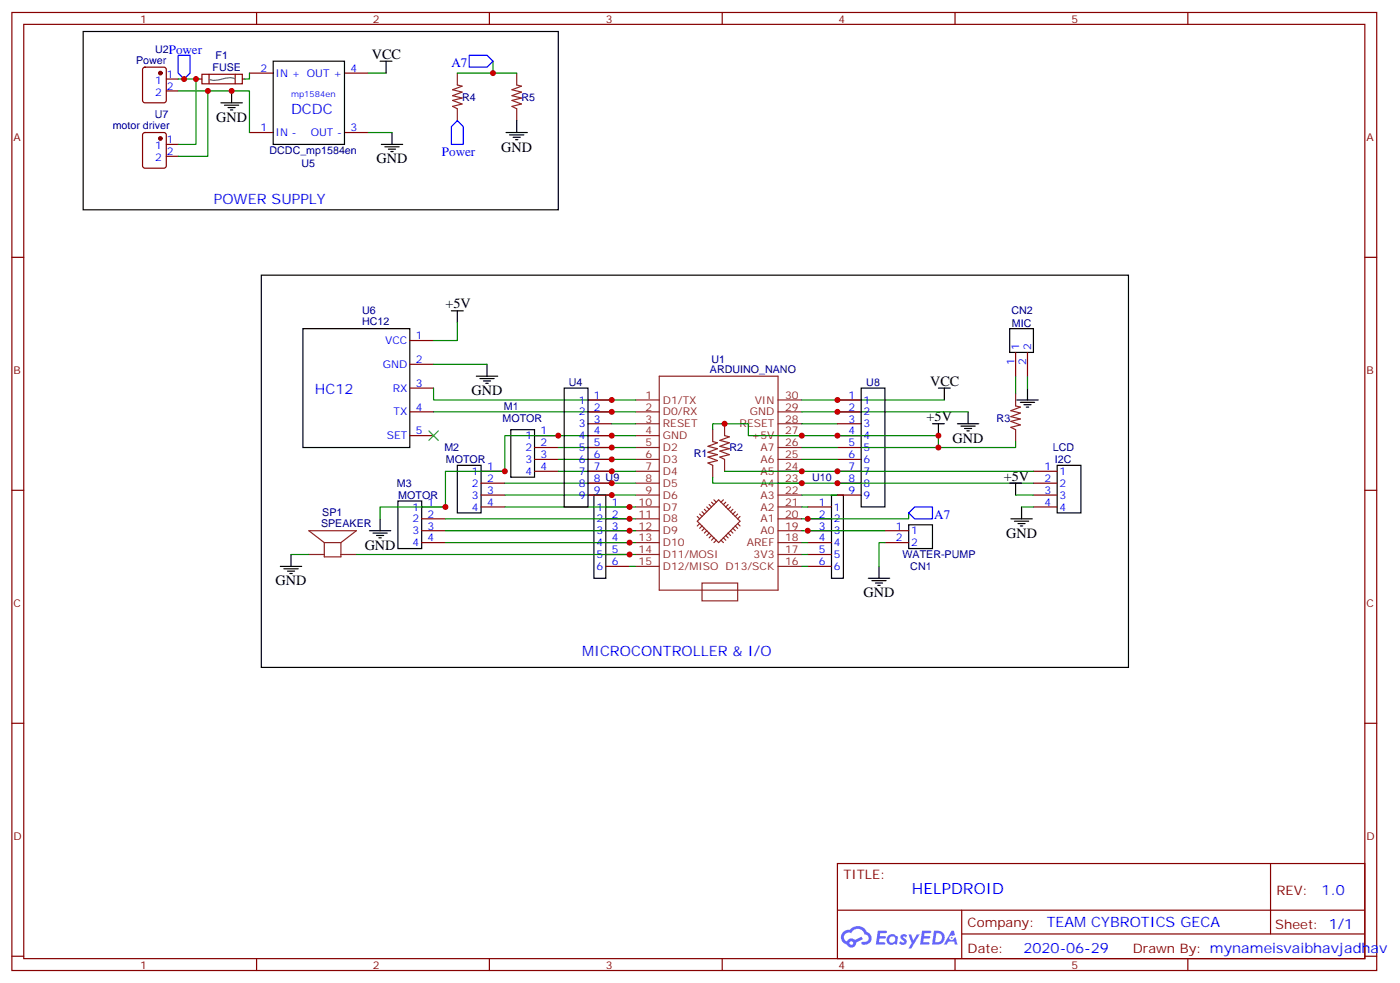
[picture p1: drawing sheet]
<svg xmlns="http://www.w3.org/2000/svg" width="416mm" height="292mm" viewBox="0 0 416 292" stroke-linecap="round" stroke-linejoin="round" font-family="sans-serif">
<path d="M176.4 146.9h3.5v24.7h-3.5zM246.9 146.9h3.6v24.7h-3.6z" fill="none" stroke="#000" stroke-width=".35"/>
<g fill="none" stroke="#870000" stroke-width=".35">
<path d="M3.5 3.7h405.4v284.3h-405.4zM7.1 7.2h398.2v277.3h-398.2zM76.2 3.7v3.5M145.3 3.7v3.5M214.5 3.7v3.5M283.6 3.7v3.5M352.8 3.7v3.5M3.5 76.4h3.6M405.3 76.4h3.6M3.5 145.5h3.6M179.9 150.5h7.1M179.9 154h7.1"/>
<path d="M179.9 157.5h7.1M239.9 150.5h7M239.9 154h7M239.9 157.5h7M405.3 145.5h3.6M179.9 161h7.1M179.9 164.6h7.1M179.9 168.1h7.1M239.9 161h7M239.9 164.6h7M239.9 168.1h7M3.5 214.7h3.6"/>
<path d="M405.3 214.7h3.6M248.7 256.3h156.6v28.2h-156.6zM377.3 256.3v20.9M248.7 270.1h156.5M285.6 277.2h119.6M285.6 270.1v14.2M3.5 283.8h3.6M76.2 284.5v3.5M145.3 284.5v3.5M214.5 284.5v3.5M283.6 284.5v3.5M352.8 284.5v3.5"/>
<path d="M405.3 283.8h3.6"/>
</g>
<g fill="#5487ff">
<path d="M267.7 277.5a1.22 1.22 0 0 1 1.7 .2l-.4 .6a.47 .47 0 0 0-.3-.4 .47 .47 0 0 0-.5 .2l.1 .2a1.14 1.14 0 0 1 .8 1.8 1.14 1.14 0 0 1-1.9 0l-.2-.2 .5-.6 .7 .5a.29 .29 0 0 0 .3-.3 .29 .29 0 0 0-.2-.3 1.04 1.04 0 0 1-.6-1.7z"/>
<path d="M260.7 276.2h2.4l.3 .2-.2 .5-1.8 .1-.1 .8h1.5l.3 .4-.3 .4h-1.6l-.2 1.1h1.7l.2 .3-.2 .3-2.6 .1z"/>
<path d="M273.8 276.2h2.4l.3 .2-.1 .5-1.8 .1-.2 .8h1.6l.3 .4-.4 .4-1.6-.1-.1 1.1 1.7 .1 .2 .3-.2 .3-2.6 .1z"/>
<path d="M282.6 276.2h.7l.3 1.3-.6 .3a.69 .69 0 0 0-1 .3 .69 .69 0 0 0 .4 .9 .69 .69 0 0 0 .9-.6l.5-.2 .6 2.2h-.8l-.2-.9h-1.8l-.5 .9h-.8z"/>
<path d="M269.8 277.3h.8l.6 1.8 1.1-1.8h.9l-2.6 4.2h-.8l.9-1.5z"/>
<path d="M277.4 276.2l-.6 4.2h1.3a2.11 2.11 0 0 0 2.5-2.1 2.11 2.11 0 0 0-2.5-2.1zM278.1 277a1.39 1.39 0 0 1 1.7 1.4 1.39 1.39 0 0 1-1.8 1.2h-.3z"/>
<path d="M263.7 277.8a1.54 1.54 0 0 0-.1 2.2 1.54 1.54 0 0 0 2.2 .1l.6 .3 .3-2.3-.2-.3h-.4a1.49 1.49 0 0 0-2.4 0zM264 278.8a.94 .94 0 0 1 1.8 0 .94 .94 0 0 1-1.8 0z"/>
<path d="M250.4 276.6a2.18 2.18 0 0 0 1.1 3.7 1.44 1.44 0 0 0 1.6 .9 1.44 1.44 0 0 0 1.2-1.4l2-1.1-.5-.7-1.9 1a1.47 1.47 0 0 0-2.4 .4 1.39 1.39 0 0 1-.7-1.9 1.39 1.39 0 0 1 2-.5 2.12 2.12 0 0 1 2.2-1.3 2.12 2.12 0 0 1 1.9 1.7 1.14 1.14 0 0 1 1.1 1.4 1.14 1.14 0 0 1-1.7 .7 .43 .43 0 0 0-.5 .4 .43 .43 0 0 0 .4 .5 1.98 1.98 0 0 0 2.5-1.2 1.98 1.98 0 0 0-1.2-2.6 3.1 3.1 0 0 0-5.3-.6l-.9 .1zM252.3 279.9a.55 .55 0 0 1 1.1 0 .55 .55 0 0 1-1.1 0z"/>
<circle cx="282.6" cy="278.3" r=".26"/>
</g>
<g fill="none" stroke="#000" stroke-width=".35">
<path d="M24.7 9.3h141.1v53h-141.1zM81.1 18.2h21.2v24.7h-21.2zM112.9 18.2h3.5M114.7 18.2v3.5M65.6 30.5h6.4M66.7 31.2h4.2M67.7 31.9h2.1M68.4 32.6h.7M68.8 27v3.5M116.4 39.3v3.6M150.3 39.3h6.3M153.5 35.8v3.5"/>
<path d="M113.2 42.9h6.4M114.3 43.6h4.2M115.4 44.3h2.1M116.1 45h.7M151.3 40h4.3M152.4 40.7h2.1M153.1 41.5h.7M77.6 81.7h257.5v116.4h-257.5zM90 97.5h31.7v35.3h-31.7zM134.1 92.3h3.5M135.8 92.3v3.5M299.9 97.5h7v7.1h-7z"/>
<path d="M141.5 111.7h6.3M142.5 112.4h4.3M143.6 113.1h2.1M144.3 113.8h.7M144.6 108.1v3.6M167.6 115.2h7v35.3h-7zM255.8 115.2h7v35.3h-7zM278.7 115.2h3.5M280.5 115.2v3.5M302 118.7h6.3M303 119.4h4.3M305.2 115.2v3.5"/>
<path d="M135.8 138.1h7.1v14.1h-7.1zM151.7 127.5h7v14.1h-7zM276.9 125.8h3.6M278.7 125.8v3.5M284.3 125.8h6.4M285.4 126.5h4.2M286.5 127.2h2.1M287.2 127.9h.7M287.5 122.2v3.6M304.1 120.1h2.1M304.8 120.8h.7M314 138.1h7v14.1h-7z"/>
<path d="M109.7 157.5h6.4M110.8 158.2h4.2M111.8 158.9h2.1M112.5 159.6h.7M112.9 154v3.5M118.2 148.7h7v14.1h-7zM269.9 155.8h7v7h-7zM299.9 143.4h3.5M300.2 154h6.4M301.3 154.7h4.2M301.6 143.4v3.5M302.3 155.4h2.1"/>
<path d="M303 156.1h.7M303.4 150.5v3.5M83.3 168.1h6.3M84.3 168.8h4.2M85.4 169.5h2.1M86.1 170.2h.7M86.4 164.6v3.5M257.9 171.6h6.3M258.9 172.3h4.3M260 173h2.1M260.7 173.7h.7M261.1 168.1v3.5"/>
</g>
<g fill="none" stroke="#870000" stroke-width=".35">
<path d="M42.6 20.1l.4-.2h5.7l.6 .5 .1 9.4-.5 .7h-5.9l-.6-.4-.1-9.5zM42.6 39.5l.4-.2h5.7l.6 .5 .1 9.4-.5 .7h-5.9l-.6-.4-.1-9.5zM49.4 23.5h3.5M49.4 27h3.5M59.3 23.5h.7M72 23.5h.7M74.1 39.3h7M74.1 21.7h7M102.3 39.3h7.1M102.3 21.7h7.1M49.4 42.9h3.5M49.4 46.4h3.5"/>
<path d="M121.7 101.1h7.1M121.7 108.1h7.1M121.7 115.2h7.1M174.6 118.7h7.1M248.7 118.7h7.1M301.6 104.6v7.1M305.2 104.6v7.1M121.7 129.3h7.1M121.7 122.2h7.1M142.9 139.9h7M158.7 129.3h7.1M158.7 132.8h7.1"/>
<path d="M158.7 136.3h7.1M158.7 139.9h7.1M174.6 129.3h7.1M174.6 132.8h7.1M174.6 136.3h7.1M174.6 139.9h7.1M174.6 122.2h7.1M174.6 125.8h7.1M248.7 129.3h7.1M248.7 132.8h7.1M248.7 136.3h7.1M248.7 139.9h7.1"/>
<path d="M248.7 122.2h7.1M248.7 125.8h7.1M306.9 139.9h7.1M125.2 157.5h7.1M125.2 150.5h7.1M125.2 154h7.1M142.9 143.4h7M142.9 146.9h7M142.9 150.5h7M174.6 143.4h7.1M174.6 146.9h7.1M248.7 143.4h7.1"/>
<path d="M248.7 146.9h7.1M262.8 157.5h7.1M306.9 143.4h7.1M306.9 146.9h7.1M306.9 150.5h7.1M125.2 161h7.1M262.8 161h7.1"/>
</g>
<g fill="none" stroke="#8c2424" stroke-width=".35">
<path d="M135.8 21.7v3.5l1.4 .4-2.8 1 2.8 .7-2.8 1.1 2.8 .7-2.8 .7 2.8 1.1-2.8 .7 1.4 .7v3.5M153.5 21.7v3.5l1.4 .4-2.9 1 2.9 .7-2.9 1.1 2.9 .7-2.9 .7 2.9 1.1-2.9 .7 1.5 .7v3.5M188.7 118.7h7.1M195.8 111.7h35.3v63.5h-35.3zM231.1 118.7h7M301.6 116.9v3.6l1.4 .3-2.8 1.1 2.8 .7-2.8 1 2.8 .8-2.8 .7 2.8 1-2.8 .7 1.4 .7v3.6M188.7 139.9h7.1M188.7 136.3h7.1M188.7 132.8h7.1M188.7 129.3h7.1M188.7 125.8h7.1M188.7 122.2h7.1"/>
<path d="M211.7 127.5v3.6l1.4 .3-2.8 1.1 2.8 .7-2.8 1 2.8 .7-2.8 .7 2.8 1.1-2.8 .7 1.4 .7v3.5M215.2 125.8v3.5l1.4 .3-2.8 1.1 2.8 .7-2.8 1.1 2.8 .7-2.8 .7 2.8 1-2.8 .7 1.4 .7v3.6M231.1 139.9h7M231.1 136.3h7M231.1 132.8h7M231.1 129.3h7M231.1 125.8h7M231.1 122.2h7M188.7 157.5h7.1M188.7 154h7.1M188.7 150.5h7.1M188.7 146.9h7.1"/>
<path d="M188.7 143.4h7.1M207.1 154.7l6.3-6.4 6.4 6.4-6.4 6.3zM207.1 153.3l.7 .7M207.8 152.6l.7 .7M207.8 155.4l-.7 .7M208.5 151.9l.7 .7M208.5 156.1l-.7 .7M209.2 151.2l.7 .7M209.2 156.8l-.7 .7M209.9 150.5l.7 .7M209.9 157.5l-.7 .7M210.6 149.8l.7 .7"/>
<path d="M210.6 158.2l-.7 .7M211.3 149l.7 .8M211.3 158.9l-.7 .7M212 159.6l-.7 .7M212 148.3l.7 .7M214.8 159.6l.7 .7M214.8 148.3l-.7 .7M215.5 158.9l.8 .7M215.5 149l-.7 .8M216.3 158.2l.7 .7M216.3 149.8l-.8 .7M217 157.5l.7 .7"/>
<path d="M217 150.5l-.7 .7M217.7 156.8l.7 .7M217.7 151.2l-.7 .7M218.4 156.1l.7 .7M218.4 151.9l-.7 .7M219.1 155.4l.7 .7M219.1 152.6l-.7 .7M219.8 153.3l-.7 .7M231.1 157.5h7M231.1 154h7M231.1 150.5h7M231.1 146.9h7"/>
<path d="M231.1 143.4h7M91.7 164.6h4.6M96.3 161h4.9M96.3 161l-4.6-3.5h14.1l-4.6 3.5M96.3 161v4.3h4.9v-4.3M101.2 164.6h4.6M188.7 164.6h7.1M188.7 161h7.1M188.7 168.1h7.1M208.5 173h10.6v5.3h-10.6zM212.7 160.3l-.7 .7M214.1 160.3l.7 .7"/>
<path d="M231.1 164.6h7M231.1 161h7M231.1 168.1h7"/>
</g>
<g fill="#870000" stroke="#870000" stroke-width=".35">
<circle cx="47.6" cy="21.7" r=".53"/>
<circle cx="47.6" cy="41.1" r=".53"/>
</g>
<g fill="none" stroke="#008700" stroke-width=".35">
<path d="M146.4 18.2v3.5M52.9 27h21.2v12.3M52.9 23.5h6.4M58.2 23.5v19.4h-5.3M61.7 27v19.4h-8.8M74.1 21.7v1.8h-1.4M109.4 39.3h7M109.4 21.7h5.3M135.8 21.7h17.7M135.8 95.8v5.3h-7M128.8 115.2v3.5h59.9M128.8 108.1h15.8"/>
<path d="M238.1 118.7h42.4M301.6 111.7v5.2M305.2 111.7v3.5M128.8 122.2h59.9M165.8 136.3h22.9M165.8 132.8h22.9M165.8 139.9h22.9M181.7 125.8h7M188.7 129.3h-38.8v10.6h-17.6v10.6h-19.4v3.5M211.7 127.5v-1.7h10.5v3.5h56.5v3.5M215.2 139.9h91.7M238.1 136.3h10.6"/>
<path d="M238.1 132.8h10.6M238.1 122.2h49.4M238.1 125.8h10.6M301.6 131.1v1.7h-45.8M132.3 157.5h56.4M132.3 154h56.4M149.9 146.9h38.8M149.9 143.4h38.8M149.9 150.5h38.8M211.7 141.6v1.8h95.2M238.1 157.5h24.7M238.1 146.9h10.6"/>
<path d="M238.1 150.5h1.8M269.9 152.2v1.8h-31.8M301.6 146.9h5.3M303.4 150.5h3.5M86.4 164.6h5.3M105.8 164.6h82.9M132.3 161h56.4M187 168.1h1.7M238.1 161h1.8M238.1 164.6h1.8M238.1 168.1h1.8M262.8 161h-1.7v7.1"/>
</g>
<path d="M127.4 127.9l2.8 2.8M130.2 127.9l-2.8 2.8" fill="none" stroke="#3c3" stroke-width=".35"/>
<path d="M60 22h12v2.9h-12z" fill="none" stroke="#a10000" stroke-width=".35"/>
<path d="M62.1 22v2.9M69.8 22v2.9" fill="none" stroke="#900" stroke-width=".35"/>
<path d="M62.1 23.5a6.4 6.4 0 0 0 4.7-.2 3.9 3.9 0 0 1 3 .2" fill="none" stroke="#666" stroke-width=".35"/>
<path d="M52.9 16.4h3.5v5.3l-1.7 1.8-1.8-1.8zM139.3 16.4h5.3l1.8 1.8-1.8 1.7h-5.3zM135.8 35.8l1.8 1.8v5.3h-3.5v-5.3zM271.6 150.5h5.3v3.5h-5.3l-1.7-1.8z" fill="none" stroke="#00f" stroke-width=".35"/>
<g fill="#c00">
<circle cx="238.1" cy="143.4" r=".88"/>
<circle cx="238.1" cy="139.9" r=".88"/>
<circle cx="278.7" cy="129.3" r=".88"/>
<circle cx="278.7" cy="132.8" r=".88"/>
<circle cx="248.7" cy="143.4" r=".88"/>
<circle cx="248.7" cy="139.9" r=".88"/>
<circle cx="239.9" cy="154" r=".88"/>
<circle cx="54.7" cy="23.5" r=".88"/>
<circle cx="239.9" cy="157.5" r=".88"/>
<circle cx="215.2" cy="125.8" r=".88"/>
<circle cx="238.1" cy="129.3" r=".88"/>
<circle cx="248.7" cy="129.3" r=".88"/>
<circle cx="68.8" cy="27" r=".88"/>
<circle cx="61.7" cy="27" r=".88"/>
<circle cx="58.2" cy="23.5" r=".88"/>
<circle cx="132.3" cy="150.5" r=".88"/>
<circle cx="149.9" cy="139.9" r=".88"/>
<circle cx="165.8" cy="129.3" r=".88"/>
<circle cx="187" cy="164.6" r=".88"/>
<circle cx="187" cy="161" r=".88"/>
<circle cx="187" cy="157.5" r=".88"/>
<circle cx="187" cy="154" r=".88"/>
<circle cx="187" cy="150.5" r=".88"/>
<circle cx="248.7" cy="118.7" r=".88"/>
<circle cx="248.7" cy="122.2" r=".88"/>
<circle cx="181.7" cy="118.7" r=".88"/>
<circle cx="181.7" cy="122.2" r=".88"/>
<circle cx="181.7" cy="129.3" r=".88"/>
<circle cx="181.7" cy="132.8" r=".88"/>
<circle cx="181.7" cy="136.3" r=".88"/>
<circle cx="181.7" cy="139.9" r=".88"/>
<circle cx="181.7" cy="143.4" r=".88"/>
<circle cx="181.7" cy="146.9" r=".88"/>
<circle cx="146.4" cy="21.7" r=".88"/>
</g>
<text font-size="4.6" fill="#00f" x="270.8" y="265.3">HELPDROID</text>
<g font-size="4.2">
<text x="110.4" y="17.5">VCC</text>
<text x="64.2" y="36.2">GND</text>
<text x="148.9" y="45">GND</text>
<text x="111.8" y="48.5">GND</text>
<text x="132.3" y="91.5">+5V</text>
<text x="140.1" y="117.3">GND</text>
<text x="276.2" y="114.5">VCC</text>
<text x="275.2" y="125.1">+5V</text>
<text x="282.9" y="131.4">GND</text>
<text x="298.1" y="142.7">+5V</text>
<text x="298.8" y="159.6">GND</text>
<text x="108.3" y="163.2">GND</text>
<text x="81.8" y="173.7">GND</text>
<text x="256.5" y="177.3">GND</text>
</g>
<g font-size="4.2" fill="#00f">
<text x="86.4" y="33.7">DCDC</text>
<text x="63.5" y="60.5">POWER SUPPLY</text>
<text x="93.5" y="116.9">HC12</text>
<text x="172.9" y="194.6">MICROCONTROLLER &amp; I/O</text>
<text x="392.5" y="265.6">1.0</text>
<text x="310.9" y="275.1">TEAM CYBROTICS GECA</text>
<text x="304" y="282.9">2020-06-29</text>
</g>
<g font-size="3.9" fill="#00f">
<text x="50.1" y="15.9">Power</text>
<text x="134.1" y="19.9">A7</text>
<text x="131.3" y="46.2">Power</text>
<text x="277.5" y="154">A7</text>
</g>
<g font-size="3.9" fill="#800">
<text x="250.5" y="260.9">TITLE:</text>
<text x="379.1" y="265.6">REV:</text>
<text x="287.4" y="275.1">Company:</text>
<text x="378.7" y="275.7">Sheet: 1/1</text>
<text x="287.4" y="282.8">Date:</text>
<text x="336.4" y="282.8">Drawn By: mynameisvaibhavjadhav</text>
</g>
<g font-size="3.2" fill="#800">
<text x="41.6" y="6.7">1</text>
<text x="110.8" y="6.7">2</text>
<text x="179.9" y="6.7">3</text>
<text x="249.1" y="6.7">4</text>
<text x="318.2" y="6.7">5</text>
<text x="4.1" y="41.8">A</text>
<text x="405.9" y="41.8">A</text>
<text x="4.1" y="110.9">B</text>
<text x="405.9" y="110.9">B</text>
<text x="4.1" y="180.1">C</text>
<text x="405.9" y="180.1">C</text>
<text x="4.1" y="249.2">D</text>
<text x="405.9" y="249.2">D</text>
<text x="41.6" y="287.5">1</text>
<text x="110.8" y="287.5">2</text>
<text x="179.9" y="287.5">3</text>
<text x="249.1" y="287.5">4</text>
<text x="318.2" y="287.5">5</text>
</g>
<g font-size="3.2" fill="#000080">
<text x="46.1" y="15.6">U2</text>
<text x="64" y="17.6">F1</text>
<text x="40.4" y="18.9">Power</text>
<text x="63.1" y="21">FUSE</text>
<text x="137.2" y="29.9">R4</text>
<text x="154.9" y="29.9">R5</text>
<text x="46" y="35.1">U7</text>
<text x="33.5" y="38.3">motor driver</text>
<text x="80" y="45.8">DCDC_mp1584en</text>
<text x="89.6" y="49.5">U5</text>
<text x="107.5" y="93.3">U6</text>
<text x="300.4" y="93.3">CN2</text>
<text x="107.5" y="96.5">HC12</text>
<text x="300.5" y="96.9">MIC</text>
<text x="211.3" y="107.7">U1</text>
<text x="210.8" y="110.6">ARDUINO_NANO</text>
<text x="168.9" y="114.6">U4</text>
<text x="257.3" y="114.6">U8</text>
<text x="149.2" y="125.1">MOTOR</text>
<text x="149.6" y="121.6">M1</text>
<text x="296" y="125.2">R3</text>
<text x="132" y="134">M2</text>
<text x="132.4" y="137.5">MOTOR</text>
<text x="206" y="135.8">R1</text>
<text x="216.6" y="134">R2</text>
<text x="312.7" y="134">LCD</text>
<text x="313.3" y="137.5">I2C</text>
<text x="241.2" y="142.7">U10</text>
<text x="117.9" y="144.6">M3</text>
<text x="118.3" y="148.1">MOTOR</text>
<text x="95.7" y="153.3">SP1</text>
<text x="95.3" y="156.5">SPEAKER</text>
<text x="268" y="165.7">WATER-PUMP</text>
<text x="270.3" y="169.2">CN1</text>
</g>
<g font-size="3.2" fill="#00f">
<text x="49.6" y="23.1">1</text>
<text x="77.4" y="21.3">2</text>
<text x="81.8" y="22.8">IN + OUT +</text>
<text x="104.1" y="21.3">4</text>
<text x="46.1" y="24.9">1</text>
<text x="46.1" y="28.4">2</text>
<text x="49.6" y="26.6">2</text>
<text x="77.4" y="39">1</text>
<text x="81.8" y="40.4">IN -</text>
<text x="92.3" y="40.4">OUT -</text>
<text x="104.1" y="39">3</text>
<text x="46.1" y="44.3">1</text>
<text x="46.1" y="47.8">2</text>
<text x="49.6" y="42.5">1</text>
<text x="49.6" y="46">2</text>
<text x="123.5" y="100.7">1</text>
<text x="114.4" y="102.1">VCC</text>
<text x="123.5" y="107.8">2</text>
<text x="302.7" y="103.9" transform="rotate(-90 302.7 103.9)">1</text>
<text x="306.2" y="103.9" transform="rotate(-90 306.2 103.9)">2</text>
<text x="113.7" y="109.2">GND</text>
<text x="301.3" y="108.4" transform="rotate(-90 301.3 108.4)">1</text>
<text x="304.8" y="108.4" transform="rotate(-90 304.8 108.4)">2</text>
<text x="116.6" y="116.2">RX</text>
<text x="123.5" y="114.8">3</text>
<text x="171.9" y="119.8">1</text>
<text x="176.4" y="118.4">1</text>
<text x="252" y="118.4">1</text>
<text x="256.5" y="119.8">1</text>
<text x="116.9" y="123.3">TX</text>
<text x="123.5" y="121.9">4</text>
<text x="171.9" y="123.3">2</text>
<text x="176.4" y="121.9">2</text>
<text x="176.4" y="125.4">3</text>
<text x="252" y="121.9">2</text>
<text x="252" y="125.4">3</text>
<text x="256.5" y="123.3">2</text>
<text x="114.9" y="130.4">SET</text>
<text x="123.5" y="128.9">5</text>
<text x="156" y="130.4">1</text>
<text x="160.5" y="128.9">1</text>
<text x="171.9" y="126.8">3</text>
<text x="171.9" y="130.4">4</text>
<text x="176.4" y="128.9">4</text>
<text x="252" y="128.9">4</text>
<text x="256.5" y="126.8">3</text>
<text x="256.5" y="130.4">4</text>
<text x="156" y="133.9">2</text>
<text x="156" y="137.4">3</text>
<text x="160.5" y="132.5">2</text>
<text x="160.5" y="136">3</text>
<text x="171.9" y="133.9">5</text>
<text x="171.9" y="137.4">6</text>
<text x="176.4" y="132.5">5</text>
<text x="176.4" y="136">6</text>
<text x="252" y="132.5">5</text>
<text x="252" y="136">6</text>
<text x="256.5" y="133.9">5</text>
<text x="256.5" y="137.4">6</text>
<text x="140.2" y="140.9">1</text>
<text x="144.6" y="139.5">1</text>
<text x="144.6" y="143.1">2</text>
<text x="156" y="140.9">4</text>
<text x="160.5" y="139.5">4</text>
<text x="171.9" y="140.9">7</text>
<text x="176.4" y="139.5">7</text>
<text x="176.4" y="143.1">8 U9</text>
<text x="252" y="139.5">7</text>
<text x="252" y="143.1">8</text>
<text x="256.5" y="140.9">7</text>
<text x="310.2" y="139.5">1</text>
<text x="310.2" y="143.1">2</text>
<text x="314.7" y="140.9">1</text>
<text x="140.2" y="144.5">2</text>
<text x="140.2" y="148">3</text>
<text x="144.6" y="146.6">3</text>
<text x="171.9" y="144.5">8</text>
<text x="171.9" y="148">9</text>
<text x="176.4" y="146.6">9</text>
<text x="252" y="146.6">9</text>
<text x="256.5" y="144.5">8</text>
<text x="256.5" y="148">9</text>
<text x="310.2" y="146.6">3</text>
<text x="314.7" y="144.5">2</text>
<text x="314.7" y="148">3</text>
<text x="122.5" y="151.5">1</text>
<text x="122.5" y="155">2</text>
<text x="127" y="150.1">1</text>
<text x="127" y="153.6">2</text>
<text x="140.2" y="151.5">4</text>
<text x="144.6" y="150.1">4</text>
<text x="177.2" y="151.5">1</text>
<text x="177.2" y="155">2</text>
<text x="181.7" y="150.1">1</text>
<text x="181.7" y="153.6">2</text>
<text x="243.2" y="150.1">1</text>
<text x="243.2" y="153.6">2</text>
<text x="247.6" y="151.5">1</text>
<text x="247.6" y="155">2</text>
<text x="310.2" y="150.1">4</text>
<text x="314.7" y="151.5">4</text>
<text x="122.5" y="158.6">3</text>
<text x="127" y="157.2">3</text>
<text x="127" y="160.7">4</text>
<text x="177.2" y="158.6">3</text>
<text x="181.7" y="157.2">3</text>
<text x="181.7" y="160.7">4</text>
<text x="243.2" y="157.2">3</text>
<text x="243.2" y="160.7">4</text>
<text x="247.6" y="158.6">3</text>
<text x="266.1" y="157.2">1</text>
<text x="266.1" y="160.7">2</text>
<text x="270.6" y="158.6">1</text>
<text x="122.5" y="162.1">4</text>
<text x="177.2" y="162.1">4</text>
<text x="177.2" y="165.6">5</text>
<text x="181.7" y="164.2">5</text>
<text x="181.7" y="167.7">6</text>
<text x="243.2" y="164.2">5</text>
<text x="243.2" y="167.7">6</text>
<text x="247.6" y="162.1">4</text>
<text x="247.6" y="165.6">5</text>
<text x="270.6" y="162.1">2</text>
<text x="177.2" y="169.2">6</text>
<text x="247.6" y="169.2">6</text>
</g>
<g font-size="3.2" fill="#8d2323">
<text x="191.7" y="118.4">1</text>
<text x="196.8" y="119.8">D1/TX</text>
<text x="224.1" y="119.8">VIN</text>
<text x="233.2" y="118.4">30</text>
<text x="191.7" y="125.4">3</text>
<text x="191.7" y="121.9">2</text>
<text x="196.8" y="123.3">D0/RX</text>
<text x="222.7" y="123.3">GND</text>
<text x="233.2" y="121.9">29</text>
<text x="233.2" y="125.4">28</text>
<text x="191.7" y="128.9">4</text>
<text x="196.8" y="130.4">GND</text>
<text x="196.8" y="126.8">RESET</text>
<text x="219.7" y="126.8">RESET</text>
<text x="223.2" y="130.4">+5V</text>
<text x="233.2" y="128.9">27</text>
<text x="191.7" y="136">6</text>
<text x="191.7" y="132.5">5</text>
<text x="196.8" y="137.4">D3</text>
<text x="196.8" y="133.9">D2</text>
<text x="225.8" y="133.9">A7</text>
<text x="225.8" y="137.4">A6</text>
<text x="233.2" y="132.5">26</text>
<text x="233.2" y="136">25</text>
<text x="191.7" y="143.1">8</text>
<text x="191.7" y="139.5">7</text>
<text x="196.8" y="140.9">D4</text>
<text x="225.8" y="140.9">A5</text>
<text x="233.2" y="139.5">24</text>
<text x="233.2" y="143.1">23</text>
<text x="191.7" y="146.6">9</text>
<text x="196.8" y="148">D6</text>
<text x="196.8" y="144.5">D5</text>
<text x="225.8" y="144.5">A4</text>
<text x="225.8" y="148">A3</text>
<text x="233.2" y="146.6">22</text>
<text x="189.6" y="153.6">11</text>
<text x="189.6" y="150.1">10</text>
<text x="196.8" y="155">D8</text>
<text x="196.8" y="151.5">D7</text>
<text x="225.8" y="151.5">A2</text>
<text x="225.8" y="155">A1</text>
<text x="233.2" y="150.1">21</text>
<text x="233.2" y="153.6">20</text>
<text x="189.6" y="160.7">13</text>
<text x="189.6" y="157.2">12</text>
<text x="196.8" y="158.6">D9</text>
<text x="225.8" y="158.6">A0</text>
<text x="233.2" y="157.2">19</text>
<text x="233.2" y="160.7">18</text>
<text x="189.6" y="164.2">14</text>
<text x="189.6" y="167.7">15</text>
<text x="196.8" y="165.6">D11/MOSI</text>
<text x="196.8" y="162.1">D10</text>
<text x="221.8" y="162.1">AREF</text>
<text x="223.8" y="165.6">3V3</text>
<text x="233.2" y="164.2">17</text>
<text x="233.2" y="167.7">16</text>
<text x="196.8" y="169.2">D12/MISO D13/SCK</text>
</g>
<text font-size="2.5" fill="#00f" x="86.4" y="28.9">mp1584en</text>
</svg>
